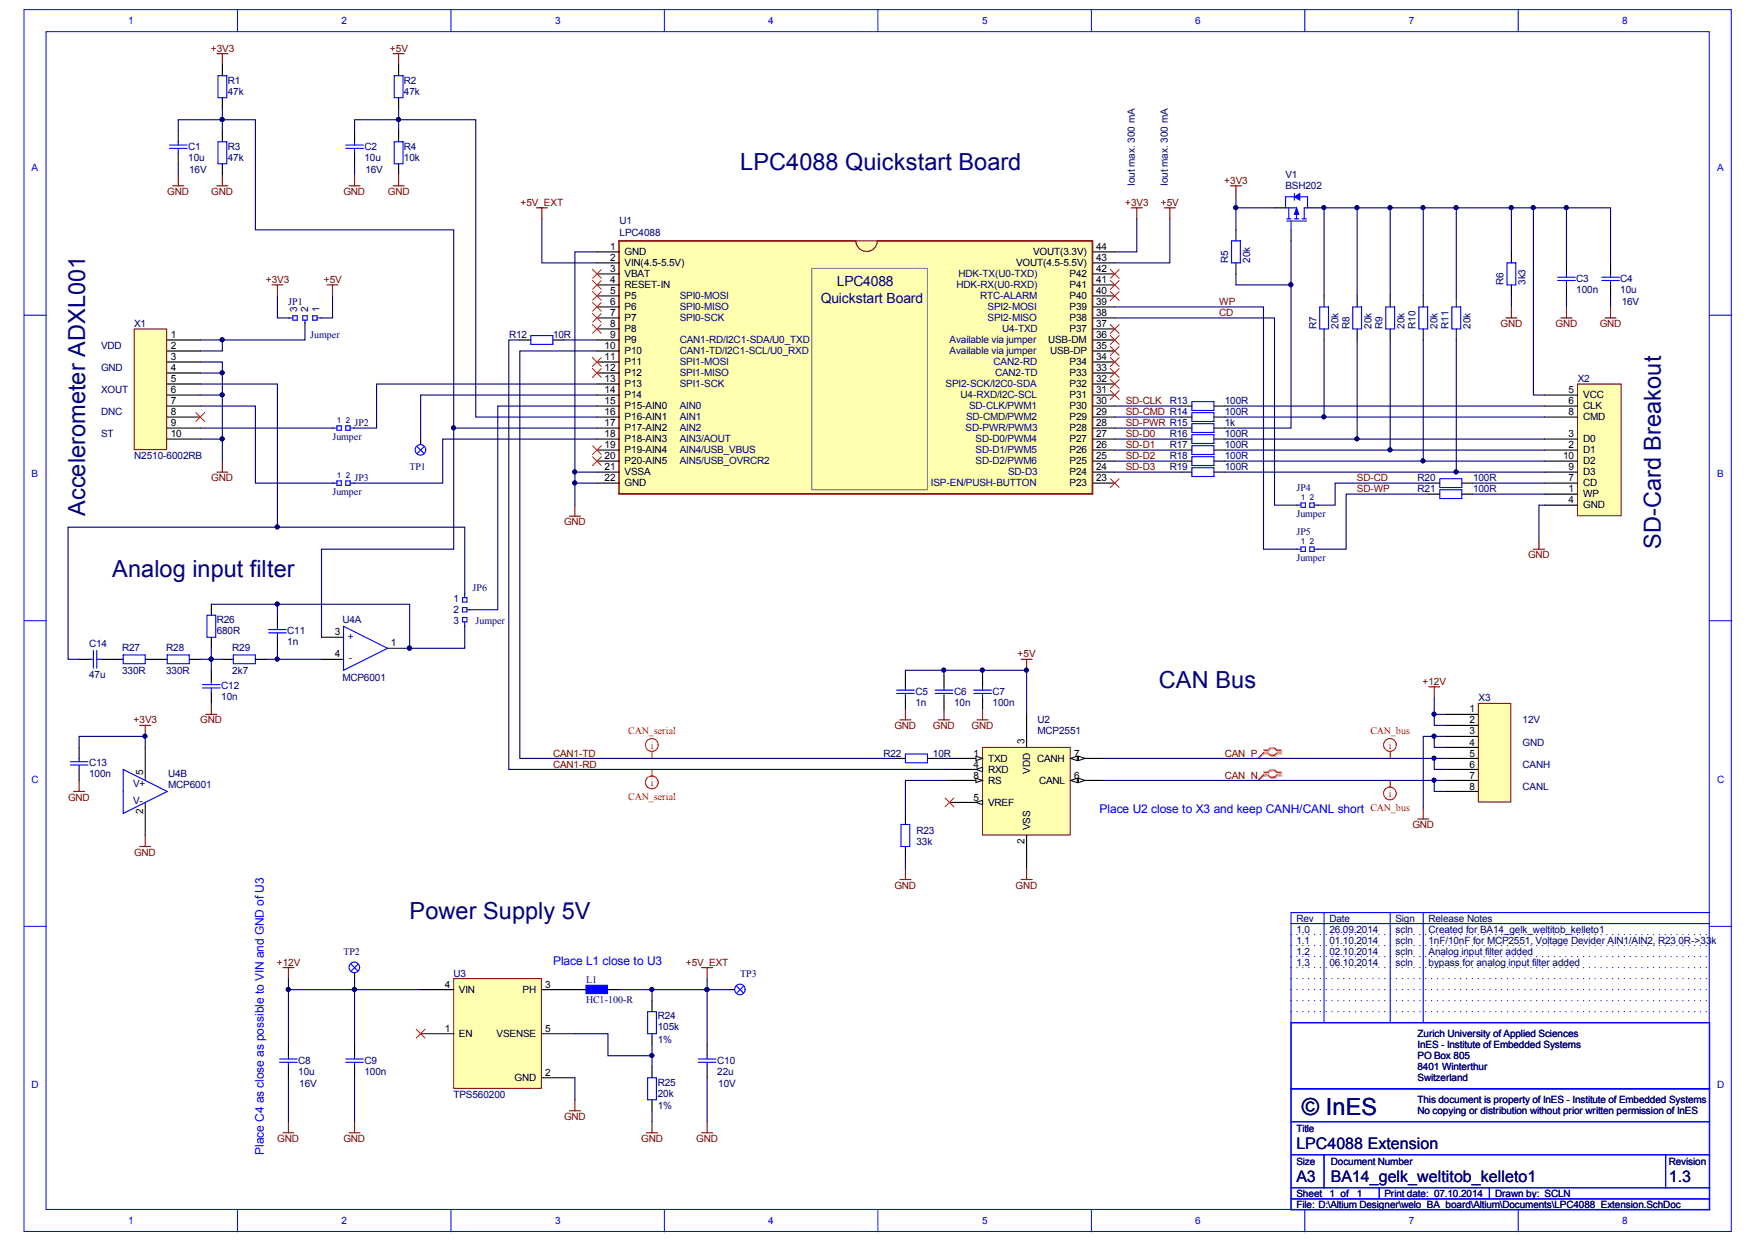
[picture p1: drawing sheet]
<svg xmlns="http://www.w3.org/2000/svg" width="297mm" height="210mm" viewBox="0 0 297 210" stroke-linecap="round" stroke-linejoin="round" font-family="sans-serif">
<g fill="#fff" stroke="#00f" stroke-width=".17">
<path d="M4.1 1.6h288.4v206.4h-288.4z"/>
<path d="M7.8 5.3h281v198.9h-281z"/>
</g>
<g fill="none" stroke="#00f" stroke-width=".17">
<path d="M40.1 1.6v3.7M76.2 1.6v3.7M112.3 1.6v3.7M148.3 1.6v3.7M184.4 1.6v3.7M220.5 1.6v3.7M256.5 1.6v3.7M4.1 53.2h3.7M288.9 53.2h3.7M4.1 104.8h3.7M288.9 104.8h3.7M4.1 156.4h3.7"/>
<path d="M288.9 156.4h3.7M40.1 204.3v3.7M76.2 204.3v3.7M112.3 204.3v3.7M148.3 204.3v3.7M184.4 204.3v3.7M220.5 204.3v3.7M256.5 204.3v3.7"/>
</g>
<g fill="none" stroke="#00f" stroke-width=".19">
<path d="M218.1 156h70.8M223.7 154.1v18.6M234.9 154.1v18.6M240.5 154.1v18.6M288.9 154.1h-70.8v50.2h70.8v-31.6h-70.8M218.1 195h70.8M218.1 189.4h70.8M218.1 183.9h70.8M223.7 195v5.6M281.4 195v5.6M218.1 202.5h70.8M218.1 200.6h70.8"/>
<path d="M233 200.6v1.9M251.6 200.6v1.9"/>
</g>
<path d="M218.1 159.7h70.8M218.1 157.8h70.8M218.1 170.8h70.8M218.1 169h70.8M218.1 167.1h70.8M218.1 165.3h70.8M218.1 163.4h70.8M218.1 161.5h70.8" fill="none" stroke="#00f" stroke-width=".19" stroke-dasharray="0 .9"/>
<path d="M104.6 40.7h79.9v42.7h-79.9z" fill="#ffffb0" stroke="#800000" stroke-width=".17"/>
<path d="M148.2 40.7a1.81 1.81 0 0 1-1.8 1.8 1.81 1.81 0 0 1-1.8-1.8h-40v42.7h80v-42.7h-36.3" fill="none" stroke="#800000" stroke-width=".19"/>
<path d="M137.2 45.3h19.5v37.4h-19.5z" fill="none" stroke="#808080" stroke-width=".19"/>
<g fill="none" stroke="#000" stroke-width=".19">
<path d="M100.9 42.5h3.7M100.9 44.4h3.7M100.9 46.3h3.7M100.9 48.1h3.7M100.9 50h3.7M100.9 51.8h3.7M100.9 53.7h3.7M100.9 55.6h3.7M100.9 57.4h3.7M100.9 59.3h3.7M184.6 42.5h3.8M184.6 44.4h3.8"/>
<path d="M184.6 46.3h3.8M184.6 48.1h3.8M184.6 50h3.8M184.6 51.8h3.8M184.6 53.7h3.8M184.6 55.6h3.8M184.6 57.4h3.8M184.6 59.3h3.8M100.9 61.1h3.7M100.9 63h3.7M100.9 64.8h3.7M100.9 66.7h3.7"/>
<path d="M100.9 68.6h3.7M100.9 70.4h3.7M100.9 72.3h3.7M100.9 74.1h3.7M100.9 76h3.7M100.9 79.7h3.7M100.9 77.9h3.7M184.6 61.1h3.8M184.6 63h3.8M184.6 64.8h3.8M184.6 66.7h3.8M184.6 68.6h3.8"/>
<path d="M184.6 70.4h3.8M184.6 72.3h3.8M184.6 74.1h3.8M184.6 76h3.8M184.6 79.7h3.8M184.6 77.9h3.8M100.9 81.6h3.7M184.6 81.6h3.8"/>
</g>
<path d="M166 126.2h14.8v14.8h-14.8z" fill="#ffffb0" stroke="#800000" stroke-width=".17"/>
<path d="M160.4 128.1h5.6" fill="none" stroke="#000" stroke-width=".19"/>
<path d="M164.9 127.7l1.1 .4-1.1 .3z" fill="#fff" stroke="#000" stroke-width=".17"/>
<path d="M160.4 129.9h5.6M173.5 120.6v5.6M173.5 141.1v5.6" fill="none" stroke="#000" stroke-width=".19"/>
<path d="M164.9 129.9l1.1-.3v.7z" fill="#fff" stroke="#000" stroke-width=".17"/>
<path d="M160.4 135.5h5.6" fill="none" stroke="#000" stroke-width=".19"/>
<path d="M164.9 135.5l1.1-.4v.8z" fill="#fff" stroke="#000" stroke-width=".17"/>
<path d="M180.9 131.8h5.6" fill="none" stroke="#000" stroke-width=".19"/>
<g fill="#fff" stroke="#000" stroke-width=".17">
<path d="M180.9 131.8l1.1-.4v.8z"/>
<path d="M182.2 131.4l1.1 .4-1.1 .4z"/>
</g>
<path d="M180.9 128.1h5.6" fill="none" stroke="#000" stroke-width=".19"/>
<g fill="#fff" stroke="#000" stroke-width=".17">
<path d="M180.9 128.1l1.1-.4v.7z"/>
<path d="M182.2 127.7l1.1 .4-1.1 .3z"/>
</g>
<path d="M160.4 131.8h5.6" fill="none" stroke="#000" stroke-width=".19"/>
<path d="M164.9 131.4l1.1 .4-1.1 .4z" fill="#fff" stroke="#000" stroke-width=".17"/>
<path d="M266.5 64.8h7.4v22.3h-7.4z" fill="#ffffb0" stroke="#800000" stroke-width=".17"/>
<g fill="none" stroke="#000" stroke-width=".19">
<path d="M208.8 38.8v1.9M208.8 44.4v1.9M223.7 50v1.8M223.7 55.6v1.8M229.3 50v1.8M229.3 55.6v1.8M234.9 50v1.8M234.9 55.6v1.8M240.5 50v1.8M240.5 55.6v1.8M246.1 50v1.8M246.1 55.6v1.8"/>
<path d="M255.4 42.5v1.9M255.4 48.1v1.9M264.7 44.4v1.9M264.7 48.1v1.9M272.1 44.4v1.9M272.1 48.1v1.9M199.5 76h1.9M199.5 74.1h1.9M199.5 68.6h1.9M199.5 70.4h1.9M199.5 79.7h1.9M199.5 77.9h1.9"/>
<path d="M199.5 72.3h1.9M205.1 76h1.9M205.1 74.1h1.9M205.1 68.6h1.9M205.1 70.4h1.9M205.1 79.7h1.9M205.1 77.9h1.9M205.1 72.3h1.9M261 76h5.5M261 74.1h5.5M261 66.7h5.5M261 68.6h5.5"/>
<path d="M261 70.4h5.5M261 79.7h5.5M261 77.9h5.5M261 83.4h5.5M261 85.3h5.5M261 81.6h5.5M166 114.1v1.9M166 117.8v1.9M153 137.4v1.8M244.2 120.6h5.6M244.2 122.5h5.6M244.2 124.4h5.6"/>
<path d="M244.2 126.2h5.6M244.2 128.1h5.6M244.2 129.9h5.6M244.2 131.8h5.6M244.2 133.6h5.6M153 142.9v1.9"/>
</g>
<g fill="none" stroke="#800000" stroke-width=".19">
<path d="M90.6 35.1h1.9M91.6 35.1v1.9M191.1 35.1h1.9M192.1 35.1v1.9M196.7 35.1h1.9M197.7 35.1v1.9M207.9 31.4h1.9M208.8 31.4v1.8M254.4 53.7h1.9M255.4 51.8v1.9M263.7 53.7h1.9M264.7 51.8v1.9"/>
<path d="M271.2 53.7h1.9M272.1 51.8v1.9M96.2 87.2h1.9M97.1 85.3v1.9M259.1 92.7h1.9M260 90.9v1.8M166 119.7v1.9M172.5 111.3h1.9M173.5 111.3v1.9M165.1 121.6h1.8M152.1 148.5h1.8M153 146.7v1.8"/>
<path d="M172.5 148.5h1.9M173.5 146.7v1.8"/>
</g>
<circle cx="173.4" cy="113.2" r=".33" fill="#000080" stroke="#000080" stroke-width=".17"/>
<g fill="none" stroke="#00f" stroke-width=".19">
<path d="M208.1 40.7h1.5v3.7h-1.5zM223 51.8h1.5v3.8h-1.5zM228.6 51.8h1.5v3.8h-1.5zM234.1 51.8h1.5v3.8h-1.5zM239.7 51.8h1.5v3.8h-1.5zM245.3 51.8h1.5v3.8h-1.5zM254.6 44.4h1.5v3.7h-1.5zM263.2 46.8h3M263.2 47.4h3M264.7 46.3v.5M264.7 47.4v.7M270.6 46.8h3"/>
<path d="M270.6 47.4h3M272.1 46.3v.5M272.1 47.4v.7M201.4 67.8h3.7v1.5h-3.7zM201.4 69.7h3.7v1.5h-3.7zM201.4 71.5h3.7v1.5h-3.7zM201.4 73.4h3.7v1.5h-3.7zM201.4 75.3h3.7v1.4h-3.7zM201.4 77.1h3.7v1.5h-3.7zM201.4 79h3.7v1.5h-3.7zM164.5 116.5h3M164.5 117.1h3"/>
<path d="M166 116v.5M166 117.1v.7M152.2 139.2h1.5v3.7h-1.5z"/>
</g>
<path d="M159.7 134.8l1.5 1.5M161.2 134.8l-1.5 1.5M213.5 127.1l-.9 1M213.5 130.9l-.9 .9" fill="none" stroke="#f00" stroke-width=".17"/>
<path d="M213.7 126.9h.7l.4-.4h.7l.4 .4h.8M213.7 127.3h.7l.4 .4h.7l.4-.4h.8M213.7 130.6h.7l.4-.4h.7l.4 .4h.8M213.7 131h.7l.4 .4h.7l.4-.4h.8" fill="none" stroke="#d0a3a3" stroke-width=".19"/>
<path d="M213.7 127.3l-1.1 .8M213.7 131l-1.1 .8" fill="none" stroke="#d0a3a3" stroke-width=".17"/>
<path d="M213.5 126.7h.7l.4-.4h.7l.4 .4h.8M213.5 127.1h.7l.4 .4h.7l.4-.4h.8M213.5 130.4h.7l.4-.4h.7l.4 .4h.8M213.5 130.9h.7l.4 .3h.7l.4-.3h.8" fill="none" stroke="#f00" stroke-width=".19"/>
<path d="M249.8 118.8h5.5v16.6h-5.5z" fill="#ffffb0" stroke="#800000" stroke-width=".17"/>
<path d="M241.4 116h1.9M242.3 116v1.8M239.5 138.3h1.9M240.5 136.4v1.9" fill="none" stroke="#800000" stroke-width=".19"/>
<g fill="none" stroke="#f00" stroke-width=".17">
<path d="M100.1 45.5l1.5 1.5M100.1 47.4l1.5 1.5M100.1 49.2l1.5 1.5M100.1 51.1l1.5 1.5M100.1 52.9l1.5 1.5M100.1 54.8l1.5 1.5M101.6 45.5l-1.5 1.5M101.6 47.4l-1.5 1.5M101.6 49.2l-1.5 1.5M101.6 51.1l-1.5 1.5M101.6 52.9l-1.5 1.5M101.6 54.8l-1.5 1.5"/>
<path d="M187.6 45.5l1.5 1.5M187.6 47.4l1.5 1.5M187.6 49.2l1.5 1.5M187.6 54.8l1.5 1.5M187.6 56.7l1.5 1.5M187.6 58.5l1.5 1.5M189.1 45.5l-1.5 1.5M189.1 47.4l-1.5 1.5M189.1 49.2l-1.5 1.5M189.1 54.8l-1.5 1.5M189.1 56.7l-1.5 1.5M189.1 58.5l-1.5 1.5"/>
<path d="M100.1 75.3l1.5 1.4M100.1 77.1l1.5 1.5M101.6 75.3l-1.5 1.4M101.6 77.1l-1.5 1.5M187.6 60.4l1.5 1.5M187.6 62.2l1.5 1.5M187.6 64.1l1.5 1.5M187.6 66l1.5 1.5M189.1 60.4l-1.5 1.5M189.1 62.2l-1.5 1.5M189.1 64.1l-1.5 1.5M189.1 66l-1.5 1.5"/>
<path d="M187.6 80.8l1.5 1.5M189.1 80.8l-1.5 1.5"/>
</g>
<path d="M219.1 85.3h.2M219.1 92.7h.2M222.6 85.3h.2M222.6 92.7h.2" fill="none" stroke="#000" stroke-width=".19"/>
<path d="M219.3 85.3h.5M219.3 92.7h.5M219.8 84.9h.8v.8h-.8zM219.8 92.4h.8v.7h-.8zM221.3 84.9h.7v.8h-.7zM221.3 92.4h.7v.7h-.7zM222 85.3h.6M222 92.7h.6" fill="none" stroke="#00f" stroke-width=".19"/>
<path d="M76.7 165.3h14.8v18.5h-14.8z" fill="#ffffb0" stroke="#800000" stroke-width=".17"/>
<g fill="none" stroke="#000" stroke-width=".19">
<path d="M28.3 57.4h5.5M28.3 59.3h5.5M28.3 61.1h5.5M28.3 63h5.5M28.3 64.8h5.5M28.3 66.7h5.5M28.3 68.6h5.5M28.3 70.4h5.5M48.7 176.4v1.9M59.9 176.4v1.9M71.1 174.6h5.6M71.1 167.1h5.6"/>
<path d="M91.6 174.6h5.5M91.6 167.1h7.4M102.7 167.1h1.9M110.2 169v1.8M110.2 174.6v1.8M119.5 176.4v1.9M48.7 180.1v1.9M59.9 180.1v1.9M91.6 182h5.5M110.2 180.1v1.9M110.2 185.7v1.9M119.5 180.1v1.9"/>
</g>
<path d="M99 166.4h3.6v1.4h-3.6z" fill="#00f" stroke="#00f" stroke-width=".17"/>
<g fill="none" stroke="#800000" stroke-width=".19">
<path d="M47.8 163.4h1.9M48.7 163.4v1.9M118.5 163.4h1.9M119.5 163.4v1.9M47.8 191.3h1.9M48.7 189.4v1.9M59 191.3h1.8M59.9 189.4v1.9M96.2 187.6h1.9M97.1 185.7v1.9M109.2 191.3h1.9M110.2 189.4v1.9"/>
<path d="M118.5 191.3h1.9M119.5 189.4v1.9"/>
</g>
<g fill="none" stroke="#00f" stroke-width=".19">
<path d="M47.2 178.8h3M47.2 179.4h3M48.7 178.3v.5M48.7 179.4v.7M58.4 178.8h3M58.4 179.4h3M59.9 178.3v.5M59.9 179.4v.7M109.4 170.8h1.5v3.8h-1.5zM118 178.8h3M118 179.4h3M119.5 178.3v.5"/>
<path d="M119.5 179.4v.7M109.4 182h1.5v3.7h-1.5z"/>
</g>
<path d="M70.3 173.8l1.5 1.5M71.8 173.8l-1.5 1.5" fill="none" stroke="#f00" stroke-width=".17"/>
<path d="M22.7 55.6h5.5v20.3h-5.5z" fill="#ffffb0" stroke="#800000" stroke-width=".17"/>
<g fill="none" stroke="#000" stroke-width=".19">
<path d="M37.6 10.9v1.9M37.6 16.5v1.9M67.4 10.9v1.9M67.4 16.5v1.9M30.1 22.1v1.8M30.1 25.8v1.9M37.6 22.1v1.8M37.6 27.7v1.8M59.9 22.1v1.8M59.9 25.8v1.9M67.4 22.1v1.8M67.4 27.7v1.8"/>
<path d="M215.3 35.1h1.9M218.1 38.8v1.9M220.9 35.1h1.9M48.7 53.7h.2M51.5 54.4v.2M54.1 53.7h.2M87.8 57.4h1.9M93.4 57.4h1.9M28.3 72.3h5.5M28.3 74.1h5.5M56.2 72.3h.2M59.7 72.3h.2"/>
<path d="M71.1 74.1v1M56.2 81.6h.2M59.7 81.6h.2M241.4 81.6h1.9M241.4 83.4h1.9M247 81.6h1.9M247 83.4h1.9M13.4 111.3h1.8M17.1 111.3h3.7M24.5 111.3h3.8M32 111.3h1.8M35.7 102v1.9"/>
<path d="M35.7 107.6v1.9M35.7 113.2v1.9M35.7 116.9v1.9M37.6 111.3h1.8M43.2 111.3h1.8M46.9 103.9v1.9M46.9 107.6v1.9M54.3 111.3h3.7M54.3 107.6h3.7M65.5 109.5h3.7M78.5 100.2v.2M78.5 105.6v.2"/>
<path d="M79.3 103h.2M153 114.1v1.9M153 117.8v1.9M159.5 114.1v1.9M159.5 117.8v1.9M13.4 126.2v1.9M13.4 129.9v1.9M24.5 126.2v5.6M24.5 135.5v5.6M151.1 128.1h1.9M156.7 128.1h1.9M59.9 164.3v1"/>
<path d="M123.2 167.1h.9"/>
</g>
<g fill="none" stroke="#800000" stroke-width=".19">
<path d="M36.6 9.1h1.9M37.6 9.1v1.8M66.4 9.1h1.9M67.4 9.1v1.8M29.2 31.4h1.9M30.1 29.5v1.9M36.6 31.4h1.9M37.6 29.5v1.9M59 31.4h1.8M59.9 29.5v1.9M66.4 31.4h1.9M67.4 29.5v1.9"/>
<path d="M45.9 48.1h1.9M46.9 48.1v1.9M55.3 48.1h1.8M56.2 48.1v1.9M36.6 79.7h1.9M37.6 77.9v1.8M35.7 118.8v1.8M153 119.7v1.9M159.5 119.7v1.9M12.4 133.6h1.9M13.4 131.8v1.8M23.6 122.5h1.9"/>
<path d="M24.5 122.5v1.9M34.8 120.6h1.8M152.1 121.6h1.8M158.6 121.6h1.8M23.6 142.9h1.9M24.5 141.1v1.8"/>
</g>
<g fill="none" stroke="#00f" stroke-width=".19">
<path d="M36.8 12.8h1.5v3.7h-1.5zM66.6 12.8h1.5v3.7h-1.5zM28.6 24.5h3M28.6 25.1h3M30.1 23.9v.6M30.1 25.1v.7M36.8 23.9h1.5v3.8h-1.5zM58.4 24.5h3M58.4 25.1h3M59.9 23.9v.6M59.9 25.1v.7M66.6 23.9h1.5v3.8h-1.5z"/>
<path d="M217.4 37.3h3.3M217.4 37h.7M217.8 35.1v1.9M218.1 37.3v1.5M218.7 33.2h-1.5v1.9h1.9v1.9M218.7 37h.7M218.7 32.7v1.1M219.6 33.2h1.3v1.9h-.5v1.9M220 37h.7M48.9 53.7h.6M49.5 53.3h.7v.8h-.7zM51.2 53.3h.7v.8h-.7z"/>
<path d="M51.5 54.1v.3M52.8 53.3h.8v.8h-.8zM53.6 53.7h.5M89.7 56.7h3.7v1.5h-3.7zM56.4 72.3h.5M56.9 71.9h.8v.8h-.8zM58.4 71.9h.8v.8h-.8zM59.2 72.3h.5M70.5 75.4l1.1 1.2M71.6 75.4l-1.1 1.2M56.4 81.6h.5M56.9 81.2h.8v.8h-.8z"/>
<path d="M58.4 81.2h.8v.8h-.8zM59.2 81.6h.5M243.3 80.8h3.7v1.5h-3.7zM243.3 82.7h3.7v1.5h-3.7zM15.2 111.3h.6M15.8 109.8v3M16.3 111.3h.8M16.3 109.8v3M20.8 110.6h3.7v1.5h-3.7zM28.3 110.6h3.7v1.5h-3.7zM34.2 115.6h3M34.2 116.2h3"/>
<path d="M35 103.9h1.5v3.7h-1.5zM35.7 115.1v.5M35.7 116.2v.7M39.4 110.6h3.8v1.5h-3.8zM45.4 106.3h3M45.4 106.9h3M46.9 105.8v.5M46.9 106.9v.7M58 105.8l7.5 3.7-7.5 3.7zM78.1 104.3h.8v.7h-.8zM78.1 100.9h.8v.8h-.8zM78.1 102.6h.8v.7h-.8z"/>
<path d="M78.5 100.4v.5M78.5 105v.6M78.9 103h.4M151.5 116.5h3M151.5 117.1h3M153 116v.5M153 117.1v.7M158 116.5h3M158 117.1h3M159.5 116v.5M159.5 117.1v.7M11.9 128.6h3"/>
<path d="M11.9 129.2h3M13.4 128.1v.5M13.4 129.2v.7M20.8 129.9l7.5 3.7-7.5 3.8zM153 127.3h3.7v1.5h-3.7zM59.3 162.8l1.2 1.2M60.5 162.8l-1.2 1.2M124.5 166.6l1.1 1.1M125.6 166.6l-1.1 1.1"/>
<circle cx="71" cy="76" r=".89"/>
<circle cx="59.9" cy="163.4" r=".89"/>
<circle cx="125" cy="167.1" r=".89"/>
</g>
<path d="M33.1 69.7l1.5 1.5M34.6 69.7l-1.5 1.5M100.1 60.4l1.5 1.5M100.1 62.2l1.5 1.5M101.6 60.4l-1.5 1.5M101.6 62.2l-1.5 1.5" fill="none" stroke="#f00" stroke-width=".17"/>
<g fill="#00f" stroke="#00f" stroke-width=".17">
<path d="M219.1 35.1l.3 1.1h-.7z"/>
<path d="M218.7 33.2l.9-.5v1.1z"/>
</g>
<g fill="#000080" stroke="#000080" stroke-width=".17">
<circle cx="24.5" cy="124.3" r=".33"/>
<circle cx="69.2" cy="109.4" r=".33"/>
<circle cx="97.1" cy="79.7" r=".33"/>
<circle cx="97.1" cy="81.5" r=".33"/>
<circle cx="166" cy="113.2" r=".33"/>
<circle cx="173.4" cy="113.2" r=".33"/>
<circle cx="223.7" cy="70.4" r=".33"/>
<circle cx="229.3" cy="74.1" r=".33"/>
<circle cx="234.9" cy="76" r=".33"/>
<circle cx="240.4" cy="77.8" r=".33"/>
<circle cx="264.6" cy="35.1" r=".33"/>
<circle cx="259.1" cy="35.1" r=".33"/>
<circle cx="229.3" cy="35.1" r=".33"/>
<circle cx="234.9" cy="35.1" r=".33"/>
<circle cx="240.4" cy="35.1" r=".33"/>
<circle cx="246" cy="35.1" r=".33"/>
<circle cx="246" cy="79.7" r=".33"/>
<circle cx="255.3" cy="35.1" r=".33"/>
<circle cx="218.1" cy="48.1" r=".33"/>
<circle cx="208.8" cy="35.1" r=".33"/>
<circle cx="110.1" cy="167.1" r=".33"/>
<circle cx="110.1" cy="178.2" r=".33"/>
<circle cx="119.4" cy="167.1" r=".33"/>
<circle cx="48.7" cy="167.1" r=".33"/>
<circle cx="59.9" cy="167.1" r=".33"/>
<circle cx="37.5" cy="57.4" r=".33"/>
<circle cx="37.5" cy="63" r=".33"/>
<circle cx="37.5" cy="66.7" r=".33"/>
<circle cx="37.5" cy="74.1" r=".33"/>
<circle cx="223.7" cy="35.1" r=".33"/>
<circle cx="159.5" cy="113.2" r=".33"/>
<circle cx="242.3" cy="128" r=".33"/>
<circle cx="242.3" cy="131.8" r=".33"/>
<circle cx="242.3" cy="120.6" r=".33"/>
<circle cx="242.3" cy="124.3" r=".33"/>
<circle cx="37.5" cy="20.2" r=".33"/>
<circle cx="67.3" cy="20.2" r=".33"/>
<circle cx="76.6" cy="72.2" r=".33"/>
<circle cx="35.7" cy="111.3" r=".33"/>
<circle cx="46.8" cy="111.3" r=".33"/>
<circle cx="46.8" cy="102" r=".33"/>
<circle cx="46.8" cy="89" r=".33"/>
</g>
<g fill="none" stroke="#f00" stroke-width=".19">
<path d="M110.2 127v1.1M110.2 129.9v1.1M234.9 127v1.1M234.9 131.8v1.1"/>
<circle cx="110.1" cy="132.1" r="1.08"/>
<circle cx="110.1" cy="125.8" r="1.08"/>
<circle cx="234.8" cy="134" r="1.07"/>
<circle cx="234.8" cy="125.8" r="1.07"/>
</g>
<g fill="none" stroke="#000080" stroke-width=".19">
<path d="M37.6 18.4v3.7M67.4 18.4v3.7M30.1 22.1v-1.9h13.1v18.6h33.5v33.5h24.2M30.1 27.7v1.8M59.9 22.1v-1.9h20.5v50.2h20.5M59.9 27.7v1.8M91.6 37v7.4h9.3M192.1 37v5.5h-3.7M197.7 37v7.4h-9.3M208.8 33.2v1.9M215.3 35.1h-6.5v3.7M222.8 35.1h.9"/>
<path d="M229.3 35.1v14.9M234.9 35.1v14.9M240.5 35.1v14.9M246.1 35.1v14.9M255.4 35.1v7.4M259.1 35.1h-35.4v14.9M264.7 35.1h-5.6v31.6h1.9M37.6 57.4v1.9h-3.8M46.9 50v3.7h1.8M51.5 54.6v2.8h-17.7M56.2 50v3.7h-1.9M87.8 57.4h-1.8v72.5h74.4"/>
<path d="M95.3 57.4h5.6M100.9 42.5h-3.8v39.1h3.8M100.9 59.3h-13.1v68.8h63.3M188.4 51.8h25.1v40.9h5.6M188.4 53.7h26.9v31.6h3.8M208.8 46.3v1.8h9.3M218.1 40.7v31.6h-11.1M223.7 57.4v13M229.3 57.4v16.7M234.9 57.4v18.6M240.5 57.4v20.5M246.1 57.4v22.3h14.9"/>
<path d="M255.4 50v1.8M264.7 44.4v-9.3h7.4v9.3M264.7 50v1.8M272.1 50v1.8M33.8 61.1h3.8v16.8M33.8 68.6h9.4v13h13M33.8 64.8h13.1v24.2h-35.4v22.3h1.9M33.8 72.3h22.4M33.8 74.1h3.8M33.8 63h3.8M33.8 66.7h3.8M76.7 72.3v20.4h-22.4v14.9"/>
<path d="M97.1 79.7h3.8M100.9 66.7h-29.8v7.4M100.9 74.1h-26.1v7.5h-14.9M100.9 64.8h-37.3v7.5h-3.7M100.9 68.6h-16.8v34.4h-4.6M188.4 68.6h11.1M188.4 70.4h11.1M188.4 72.3h11.1M188.4 74.1h11.1M188.4 76h11.1M188.4 77.9h11.1M188.4 79.7h11.1"/>
<path d="M207 70.4h54M207 74.1h54M207 76h54M207 77.9h54M207 68.6h54M207 79.7h39.1M46.9 89h31.6v11.2M97.1 81.6v3.7M241.4 81.6h-15.8v3.7h-2.8M241.4 83.4h-14v9.3h-4.6M248.9 81.6h12.1M248.9 83.4h12.1"/>
<path d="M261 85.3h-1v5.6M33.8 111.3h1.9v1.9M35.7 102h11.2v1.9M35.7 109.5v1.8h1.9M46.9 109.5v1.8h-1.9M46.9 102h22.3v7.5h9.3v-3.7M46.9 111.3h7.4M159.5 113.2v.9M166 114.1v-.9h7.5v7.4M166 113.2h-13v.9M242.3 117.8v2.8h1.9M13.4 126.2v-1.8h11.1v1.8"/>
<path d="M158.6 128.1h1.8M160.4 131.8h-7.4v5.6M186.5 128.1h57.7M186.5 131.8h57.7M242.3 128.1v1.8h1.9M242.3 131.8v1.8h1.9M242.3 120.6v1.9h1.9M242.3 124.4v1.8h1.9M244.2 124.4h-3.7v12M153 144.8v1.9M48.7 165.3v1.8h22.4M48.7 167.1v9.3"/>
<path d="M59.9 165.3v11.1M97.1 174.6h5.6v3.7h7.5M104.6 167.1h5.6v1.9M110.2 176.4v3.7M119.5 165.3v1.8h-9.3M123.2 167.1h-3.7v9.3M48.7 182v7.4M59.9 182v7.4M97.1 182v3.7M110.2 187.6v1.8M119.5 182v7.4"/>
</g>
<g font-size="4" fill="#000080">
<text x="125.1" y="28.6">LPC4088 Quickstart Board</text>
<text x="14.4" y="87.2" transform="rotate(-90 14.4 87.2)">Accelerometer ADXL001</text>
<text x="280.6" y="92.8" transform="rotate(-90 280.6 92.8)">SD-Card Breakout</text>
<text x="18.9" y="97.5">Analog input filter</text>
<text x="195.8" y="116.1">CAN Bus</text>
<text x="69.2" y="155.1">Power Supply 5V</text>
<text x="220" y="188.3">© InES</text>
</g>
<g font-size="2.7" fill="#000080">
<text x="219" y="194.1">LPC4088 Extension</text>
<text x="219" y="199.7">A3</text>
<text x="224.9" y="199.7">BA14_gelk_weltitob_kelleto1</text>
<text x="282" y="199.7">1.3</text>
</g>
<g font-size="2.4" fill="#000080">
<text x="138.7" y="51.1">Quickstart Board</text>
<text x="141.4" y="48.3">LPC4088</text>
</g>
<g font-size="2" fill="#00f">
<text x="185.8" y="137.3">Place U2 close to X3 and keep CANH/CANL short</text>
<text x="93.5" y="163">Place L1 close to U3</text>
<text x="44.6" y="195" transform="rotate(-90 44.6 195)">Place C4 as close as possible to VIN and GND of U3</text>
</g>
<g font-size="1.7" fill="#00f">
<text x="21.7" y="4.1">1</text>
<text x="57.7" y="4.1">2</text>
<text x="93.8" y="4.1">3</text>
<text x="129.8" y="4.1">4</text>
<text x="165.9" y="4.1">5</text>
<text x="202" y="4.1">6</text>
<text x="238.1" y="4.1">7</text>
<text x="274.1" y="4.1">8</text>
<text x="5.3" y="28.9">A</text>
<text x="290.2" y="28.9">A</text>
<text x="5.3" y="80.5">B</text>
<text x="290.2" y="80.5">B</text>
<text x="5.3" y="132.2">C</text>
<text x="290.2" y="132.2">C</text>
<text x="5.3" y="183.7">D</text>
<text x="290.2" y="183.7">D</text>
<text x="21.7" y="206.8">1</text>
<text x="57.7" y="206.8">2</text>
<text x="93.8" y="206.8">3</text>
<text x="129.8" y="206.8">4</text>
<text x="165.9" y="206.8">5</text>
<text x="202" y="206.8">6</text>
<text x="238.1" y="206.8">7</text>
<text x="274.1" y="206.8">8</text>
</g>
<g font-size="1.7" fill="#800000">
<text x="35.6" y="8.7">+3V3</text>
<text x="65.9" y="8.7">+5V</text>
<text x="28.2" y="32.9">GND</text>
<text x="35.7" y="32.9">GND</text>
<text x="58" y="32.9">GND</text>
<text x="65.5" y="32.9">GND</text>
<text x="88" y="34.7">+5V_EXT</text>
<text x="190.1" y="34.7">+3V3</text>
<text x="196.1" y="34.7">+5V</text>
<text x="206.9" y="31">+3V3</text>
<text x="44.9" y="47.7">+3V3</text>
<text x="54.7" y="47.7">+5V</text>
<text x="206" y="53.3">CD</text>
<text x="206" y="51.5">WP</text>
<text x="253.5" y="55.2">GND</text>
<text x="262.8" y="55.2">GND</text>
<text x="270.3" y="55.2">GND</text>
<text x="190.2" y="68.2">SD-CLK</text>
<text x="190.2" y="70.1">SD-CMD R14</text>
<text x="190.2" y="71.9">SD-PWR R15</text>
<text x="190.2" y="73.8">SD-D0</text>
<text x="190.2" y="75.6">SD-D1</text>
<text x="190.2" y="77.5">SD-D2</text>
<text x="35.7" y="81.2">GND</text>
<text x="190.2" y="79.3">SD-D3</text>
<text x="229.3" y="81.2">SD-CD</text>
<text x="229.3" y="83.1">SD-WP</text>
<text x="95.3" y="88.6">GND</text>
<text x="258.2" y="94.2">GND</text>
<text x="171.9" y="110.9">+5V</text>
<text x="240.4" y="115.6">+12V</text>
<text x="22.6" y="122.1">+3V3</text>
<text x="33.8" y="122.1">GND</text>
<text x="151.1" y="123">GND</text>
<text x="157.6" y="123">GND</text>
<text x="164.2" y="123">GND</text>
<text x="93.5" y="129.6">CAN1-RD</text>
<text x="93.5" y="127.8">CAN1-TD</text>
<text x="206.9" y="127.8">CAN_P</text>
<text x="206.9" y="131.5">CAN_N</text>
<text x="11.5" y="135.2">GND</text>
<text x="238.7" y="139.8">GND</text>
<text x="22.7" y="144.5">GND</text>
<text x="151.1" y="150.1">GND</text>
<text x="171.6" y="150.1">GND</text>
<text x="46.8" y="163.1">+12V</text>
<text x="115.9" y="163.1">+5V_EXT</text>
<text x="95.3" y="189.1">GND</text>
<text x="46.9" y="192.8">GND</text>
<text x="58" y="192.8">GND</text>
<text x="108.3" y="192.8">GND</text>
<text x="117.6" y="192.8">GND</text>
</g>
<g font-size="1.7" fill="#000080">
<text x="38.5" y="14.1">R1</text>
<text x="38.5" y="16">47k</text>
<text x="68.2" y="14.1">R2</text>
<text x="68.2" y="16">47k</text>
<text x="31.8" y="25.3">C1</text>
<text x="31.8" y="27.1">10u</text>
<text x="32" y="29.2">16V</text>
<text x="38.5" y="25.3">R3</text>
<text x="38.5" y="27.1">47k</text>
<text x="61.6" y="25.3">C2</text>
<text x="61.6" y="27.1">10u</text>
<text x="61.7" y="29.2">16V</text>
<text x="68.2" y="25.3">R4</text>
<text x="68.2" y="27.1">10k</text>
<text x="191.7" y="31.4" transform="rotate(-90 191.7 31.4)">Iout max. 300 mA</text>
<text x="197.3" y="31.4" transform="rotate(-90 197.3 31.4)">Iout max. 300 mA</text>
<text x="217.2" y="30.1">V1</text>
<text x="217.2" y="31.9">BSH202</text>
<text x="104.7" y="37.8">U1</text>
<text x="104.7" y="39.8">LPC4088</text>
<text x="162" y="46.8">HDK-TX(U0-TXD)</text>
<text x="207.5" y="44.4" transform="rotate(-90 207.5 44.4)">R5</text>
<text x="211.3" y="44.4" transform="rotate(-90 211.3 44.4)">20k</text>
<text x="266.3" y="47.6">C3</text>
<text x="273.8" y="47.6">C4</text>
<text x="48.7" y="51.5">JP1</text>
<text x="50.2" y="52.7" transform="rotate(-90 50.2 52.7)">3</text>
<text x="52.1" y="52.7" transform="rotate(-90 52.1 52.7)">2</text>
<text x="54" y="52.7" transform="rotate(-90 54 52.7)">1</text>
<text x="114.8" y="50.5">SPI0-MOSI</text>
<text x="114.8" y="52.4">SPI0-MISO</text>
<text x="161.6" y="48.7">HDK-RX(U0-RXD)</text>
<text x="165.6" y="50.5">RTC-ALARM</text>
<text x="166.9" y="52.4">SPI2-MOSI</text>
<text x="254.1" y="48.1" transform="rotate(-90 254.1 48.1)">R6</text>
<text x="257.8" y="48.1" transform="rotate(-90 257.8 48.1)">3k3</text>
<text x="266.3" y="49.4">100n</text>
<text x="273.8" y="49.4">10u</text>
<text x="274" y="51.5">16V</text>
<text x="17.1" y="58.9">VDD</text>
<text x="22.7" y="55.2">X1</text>
<text x="52.4" y="57">Jumper</text>
<text x="86" y="57">R12</text>
<text x="93.5" y="57">10R</text>
<text x="114.8" y="54.3">SPI0-SCK</text>
<text x="114.8" y="58">CAN1-RD/I2C1-SDA/U0_TXD</text>
<text x="114.8" y="59.8">CAN1-TD/I2C1-SCL/U0_RXD</text>
<text x="160.4" y="58">Available via jumper</text>
<text x="160.4" y="59.8">Available via jumper</text>
<text x="166.9" y="54.3">SPI2-MISO</text>
<text x="169.3" y="56.1">U4-TXD</text>
<text x="222.4" y="55.5" transform="rotate(-90 222.4 55.5)">R7</text>
<text x="226.1" y="55.5" transform="rotate(-90 226.1 55.5)">20k</text>
<text x="228" y="55.5" transform="rotate(-90 228 55.5)">R8</text>
<text x="231.7" y="55.5" transform="rotate(-90 231.7 55.5)">20k</text>
<text x="233.6" y="55.5" transform="rotate(-90 233.6 55.5)">R9</text>
<text x="237.3" y="55.5" transform="rotate(-90 237.3 55.5)">20k</text>
<text x="239.2" y="55.5" transform="rotate(-90 239.2 55.5)">R10</text>
<text x="242.9" y="55.5" transform="rotate(-90 242.9 55.5)">20k</text>
<text x="244.8" y="55.5" transform="rotate(-90 244.8 55.5)">R11</text>
<text x="248.5" y="55.5" transform="rotate(-90 248.5 55.5)">20k</text>
<text x="17.1" y="62.6">GND</text>
<text x="114.8" y="61.7">SPI1-MOSI</text>
<text x="114.8" y="63.5">SPI1-MISO</text>
<text x="114.8" y="65.4">SPI1-SCK</text>
<text x="159.8" y="65.4">SPI2-SCK/I2C0-SDA</text>
<text x="167.9" y="61.7">CAN2-RD</text>
<text x="168.1" y="63.5">CAN2-TD</text>
<text x="266.6" y="64.5">X2</text>
<text x="17.1" y="66.3">XOUT</text>
<text x="17.1" y="70.1">DNC</text>
<text x="59.9" y="71.9">JP2</text>
<text x="114.8" y="69.1">AIN0</text>
<text x="114.8" y="71">AIN1</text>
<text x="162.3" y="67.3">U4-RXD/I2C-SCL</text>
<text x="163.2" y="71">SD-CMD/PWM2</text>
<text x="163.7" y="69.1">SD-CLK/PWM1</text>
<text x="197.6" y="68.2">R13</text>
<text x="206.9" y="68.2">100R</text>
<text x="206.9" y="70.1">100R</text>
<text x="206.9" y="71.9">1k</text>
<text x="17.1" y="73.8">ST</text>
<text x="22.7" y="77.5">N2510-6002RB</text>
<text x="56.2" y="74.4">Jumper</text>
<text x="114.8" y="72.8">AIN2</text>
<text x="114.8" y="74.7">AIN3/AOUT</text>
<text x="114.8" y="76.6">AIN4/USB_VBUS</text>
<text x="163.1" y="72.8">SD-PWR/PWM3</text>
<text x="164.8" y="74.7">SD-D0/PWM4</text>
<text x="164.8" y="76.6">SD-D1/PWM5</text>
<text x="197.6" y="73.8">R16</text>
<text x="197.6" y="75.6">R17</text>
<text x="197.6" y="77.5">R18</text>
<text x="206.9" y="73.8">100R</text>
<text x="206.9" y="75.6">100R</text>
<text x="206.9" y="77.5">100R</text>
<text x="56.2" y="83.7">Jumper</text>
<text x="59.9" y="81.2">JP3</text>
<text x="69.2" y="79.3">TP1</text>
<text x="114.8" y="78.4">AIN5/USB_OVRCR2</text>
<text x="157.3" y="82.1">ISP-EN/PUSH-BUTTON</text>
<text x="164.8" y="78.4">SD-D2/PWM6</text>
<text x="170.3" y="80.3">SD-D3</text>
<text x="197.6" y="79.3">R19</text>
<text x="206.9" y="79.3">100R</text>
<text x="219" y="82.9">JP4</text>
<text x="239.5" y="81.2">R20</text>
<text x="239.5" y="83.1">R21</text>
<text x="248.9" y="81.2">100R</text>
<text x="248.9" y="83.1">100R</text>
<text x="219" y="87.4">Jumper</text>
<text x="219" y="90.3">JP5</text>
<text x="219" y="94.8">Jumper</text>
<text x="76.6" y="101.7">1</text>
<text x="79.8" y="99.8">JP6</text>
<text x="36.6" y="105.2">R26</text>
<text x="36.6" y="107.1">680R</text>
<text x="48.5" y="107.1">C11</text>
<text x="57.8" y="105.2">U4A</text>
<text x="76.6" y="103.5">2</text>
<text x="76.6" y="105.4">3</text>
<text x="80.3" y="105.4">Jumper</text>
<text x="15.1" y="109.3">C14</text>
<text x="20.6" y="110">R27</text>
<text x="20.6" y="113.7">330R</text>
<text x="28.1" y="110">R28</text>
<text x="28.1" y="113.7">330R</text>
<text x="39.2" y="110">R29</text>
<text x="39.2" y="113.7">2k7</text>
<text x="48.5" y="108.9">1n</text>
<text x="58.8" y="108.2">+</text>
<text x="58.9" y="111.7">-</text>
<text x="15.1" y="114.5">47u</text>
<text x="37.4" y="116.4">C12</text>
<text x="37.4" y="118.2">10n</text>
<text x="57.8" y="114.9">MCP6001</text>
<text x="154.7" y="117.3">C5</text>
<text x="154.7" y="119.1">1n</text>
<text x="161.2" y="117.3">C6</text>
<text x="161.2" y="119.1">10n</text>
<text x="167.7" y="117.3">C7</text>
<text x="167.7" y="119.1">100n</text>
<text x="249.8" y="118.4">X3</text>
<text x="175.3" y="122.1">U2</text>
<text x="175.3" y="124">MCP2551</text>
<text x="257.3" y="122.1">12V</text>
<text x="257.3" y="125.9">GND</text>
<text x="15.1" y="129.4">C13</text>
<text x="15.1" y="131.2">100n</text>
<text x="28.4" y="131.2">U4B</text>
<text x="149.3" y="127.8">R22</text>
<text x="157.6" y="127.8">10R</text>
<text x="257.3" y="129.6">CANH</text>
<text x="22.5" y="132.9">V+</text>
<text x="22.5" y="135.7">V-</text>
<text x="28.4" y="133.1">MCP6001</text>
<text x="257.3" y="133.3">CANL</text>
<text x="154.9" y="140.8">R23</text>
<text x="154.9" y="142.6">33k</text>
<text x="219" y="155.6">Rev</text>
<text x="224.6" y="155.6">Date</text>
<text x="235.8" y="155.6">Sign</text>
<text x="241.4" y="155.6">Release Notes</text>
<text x="58" y="161.2">TP2</text>
<text x="219" y="157.5">1.0</text>
<text x="219" y="159.4">1.1</text>
<text x="219" y="161.2">1.2</text>
<text x="224.6" y="157.5">26.09.2014</text>
<text x="224.6" y="159.4">01.10.2014</text>
<text x="224.6" y="161.2">02.10.2014</text>
<text x="235.8" y="157.5">scln</text>
<text x="235.8" y="159.4">scln</text>
<text x="235.8" y="161.2">scln</text>
<text x="241.4" y="157.5">Created for BA14_gelk_weltitob_kelleto1</text>
<text x="241.4" y="159.4">1nF/10nF for MCP2551, Voltage Devider AIN1/AIN2, R23 0R-&gt;33k</text>
<text x="241.4" y="161.2">Analog input filter added</text>
<text x="76.6" y="164.9">U3</text>
<text x="99" y="166">L1</text>
<text x="125.1" y="164.9">TP3</text>
<text x="219" y="163.1">1.3</text>
<text x="224.6" y="163.1">06.10.2014</text>
<text x="235.8" y="163.1">scln</text>
<text x="241.4" y="163.1">bypass for analog input filter added</text>
<text x="99" y="169.3">HC1-100-R</text>
<text x="111.1" y="172.1">R24</text>
<text x="111.1" y="174">105k</text>
<text x="50.4" y="179.6">C8</text>
<text x="61.6" y="179.6">C9</text>
<text x="111.1" y="176.1">1%</text>
<text x="121.2" y="179.6">C10</text>
<text x="239.5" y="175.2">Zurich University of Applied Sciences</text>
<text x="239.5" y="177">InES - Institute of Embedded Systems</text>
<text x="239.5" y="178.9">PO Box 805</text>
<text x="50.4" y="181.5">10u</text>
<text x="50.6" y="183.5">16V</text>
<text x="61.6" y="181.5">100n</text>
<text x="76.6" y="185.4">TPS560200</text>
<text x="111.1" y="183.4">R25</text>
<text x="111.1" y="185.2">20k</text>
<text x="121.2" y="181.5">22u</text>
<text x="121.4" y="183.5">10V</text>
<text x="239.5" y="180.7">8401 Winterthur</text>
<text x="239.5" y="182.6">Switzerland</text>
<text x="111.1" y="187.2">1%</text>
<text x="219" y="191.1">Title</text>
<text x="239.5" y="186.3">This document iis property of InES - Institute of Embedded Systems</text>
<text x="239.5" y="188.2">No copying or distribution without prior written permission of InES</text>
<text x="239.5" y="186.3">This document s property of InES - Institute of Embedded Systems</text>
<text x="219" y="196.7">Size</text>
<text x="224.9" y="196.7">Document Number</text>
<text x="282" y="196.7">Revision</text>
<text x="219" y="204">File: D:\Altium Designer\welo_BA_board\Altium\Documents\LPC4088_Extension.SchDoc</text>
<text x="219" y="202.1">Sheet</text>
<text x="224.6" y="202.1">1 of</text>
<text x="229.3" y="202.1">1</text>
<text x="233.9" y="202.1">Print date: 07.10.2014</text>
<text x="252.6" y="202.1">Drawn by: SCLN</text>
</g>
<g font-size="1.7">
<text x="103.1" y="42.2">1</text>
<text x="103.1" y="44">2</text>
<text x="103.1" y="45.9">3</text>
<text x="103.1" y="47.7">4</text>
<text x="105.5" y="43.1">GND</text>
<text x="105.5" y="45">VIN(4.5-5.5V)</text>
<text x="105.5" y="46.8">VBAT</text>
<text x="171.7" y="45">VOUT(4.5-5.5V)</text>
<text x="174.6" y="43.1">VOUT(3.3V)</text>
<text x="180.7" y="46.8">P42</text>
<text x="185.2" y="47.7">41</text>
<text x="185.2" y="45.9">42</text>
<text x="185.2" y="44">43</text>
<text x="185.2" y="42.2">44</text>
<text x="103.1" y="49.6">5</text>
<text x="103.1" y="51.5">6</text>
<text x="103.1" y="53.3">7</text>
<text x="105.5" y="48.7">RESET-IN</text>
<text x="105.5" y="50.5">P5</text>
<text x="105.5" y="52.4">P6</text>
<text x="180.7" y="52.4">P39</text>
<text x="180.7" y="50.5">P40</text>
<text x="180.7" y="48.7">P41</text>
<text x="185.2" y="53.3">38</text>
<text x="185.2" y="51.5">39</text>
<text x="185.2" y="49.6">40</text>
<text x="28.8" y="57">1</text>
<text x="28.8" y="58.9">2</text>
<text x="102.2" y="58.9">10</text>
<text x="103.1" y="55.2">8</text>
<text x="103.1" y="57">9</text>
<text x="105.5" y="54.3">P7</text>
<text x="105.5" y="56.1">P8</text>
<text x="105.5" y="58">P9</text>
<text x="105.5" y="59.8">P10</text>
<text x="177.1" y="58">USB-DM</text>
<text x="177.4" y="59.8">USB-DP</text>
<text x="180.7" y="56.1">P37</text>
<text x="180.7" y="54.3">P38</text>
<text x="185.2" y="57">36</text>
<text x="185.2" y="58.9">35</text>
<text x="185.2" y="55.2">37</text>
<text x="28.8" y="60.8">3</text>
<text x="28.8" y="62.6">4</text>
<text x="28.8" y="64.5">5</text>
<text x="102.2" y="60.8">11</text>
<text x="102.2" y="62.6">12</text>
<text x="102.2" y="64.5">13</text>
<text x="105.5" y="61.7">P11</text>
<text x="105.5" y="63.5">P12</text>
<text x="105.5" y="65.4">P13</text>
<text x="180.7" y="65.4">P32</text>
<text x="180.7" y="63.5">P33</text>
<text x="180.7" y="61.7">P34</text>
<text x="185.2" y="64.5">32</text>
<text x="185.2" y="62.6">33</text>
<text x="185.2" y="60.8">34</text>
<text x="28.8" y="66.3">6</text>
<text x="28.8" y="68.2">7</text>
<text x="28.8" y="70.1">8</text>
<text x="28.8" y="71.9">9</text>
<text x="102.2" y="66.3">14</text>
<text x="102.2" y="68.2">15</text>
<text x="102.2" y="70.1">16</text>
<text x="102.2" y="71.9">17</text>
<text x="105.5" y="67.3">P14</text>
<text x="105.5" y="69.1">P15-AIN0</text>
<text x="105.5" y="71">P16-AIN1</text>
<text x="180.7" y="71">P29</text>
<text x="180.7" y="69.1">P30</text>
<text x="180.7" y="67.3">P31</text>
<text x="185.2" y="71.9">28</text>
<text x="185.2" y="70.1">29</text>
<text x="185.2" y="68.2">30</text>
<text x="185.2" y="66.3">31</text>
<text x="265" y="66.3">5</text>
<text x="265" y="68.2">6</text>
<text x="265" y="70.1">8</text>
<text x="267.5" y="67.3">VCC</text>
<text x="267.5" y="69.1">CLK</text>
<text x="267.5" y="71">CMD</text>
<text x="28.8" y="73.8">10</text>
<text x="102.2" y="73.8">18</text>
<text x="102.2" y="75.6">19</text>
<text x="102.2" y="77.5">20</text>
<text x="105.5" y="72.8">P17-AIN2</text>
<text x="105.5" y="74.7">P18-AIN3</text>
<text x="105.5" y="76.6">P19-AIN4</text>
<text x="180.7" y="76.6">P26</text>
<text x="180.7" y="74.7">P27</text>
<text x="180.7" y="72.8">P28</text>
<text x="185.2" y="77.5">25</text>
<text x="185.2" y="75.6">26</text>
<text x="185.2" y="73.8">27</text>
<text x="264.1" y="77.5">10</text>
<text x="265" y="75.6">2</text>
<text x="265" y="73.8">3</text>
<text x="267.5" y="76.6">D1</text>
<text x="267.5" y="74.7">D0</text>
<text x="102.2" y="79.3">21</text>
<text x="102.2" y="81.2">22</text>
<text x="105.5" y="80.3">VSSA</text>
<text x="105.5" y="82.1">GND</text>
<text x="105.5" y="78.4">P20-AIN5</text>
<text x="180.7" y="78.4">P25</text>
<text x="180.7" y="80.3">P24</text>
<text x="180.7" y="82.1">P23</text>
<text x="185.2" y="79.3">24</text>
<text x="185.2" y="81.2">23</text>
<text x="265" y="83.1">1</text>
<text x="265" y="81.2">7</text>
<text x="265" y="79.3">9</text>
<text x="267.5" y="84">WP</text>
<text x="267.5" y="82.1">CD</text>
<text x="267.5" y="80.3">D3</text>
<text x="267.5" y="78.4">D2</text>
<text x="265" y="84.9">4</text>
<text x="267.5" y="85.9">GND</text>
<text x="56.6" y="107.2">3</text>
<text x="56.6" y="110.9">4</text>
<text x="66.1" y="109.1">1</text>
<text x="173.1" y="125.6" transform="rotate(-90 173.1 125.6)">3</text>
<text x="248.3" y="120.2">1</text>
<text x="248.3" y="122.1">2</text>
<text x="248.3" y="124">3</text>
<text x="248.3" y="125.9">4</text>
<text x="24.2" y="130.9" transform="rotate(-90 24.2 130.9)">5</text>
<text x="164.5" y="127.8">1</text>
<text x="164.5" y="129.6">4</text>
<text x="164.5" y="131.5">8</text>
<text x="166.9" y="128.7">TXD</text>
<text x="166.9" y="130.5">RXD</text>
<text x="174" y="130.6" transform="rotate(-90 174 130.6)">VDD</text>
<text x="175.2" y="128.7">CANH</text>
<text x="181.5" y="131.5">6</text>
<text x="181.5" y="127.8">7</text>
<text x="248.3" y="127.8">5</text>
<text x="248.3" y="129.6">6</text>
<text x="248.3" y="131.5">7</text>
<text x="24.2" y="137.4" transform="rotate(-90 24.2 137.4)">2</text>
<text x="164.5" y="135.2">5</text>
<text x="166.9" y="136.1">VREF</text>
<text x="166.9" y="132.4">RS</text>
<text x="175.6" y="132.4">CANL</text>
<text x="248.3" y="133.3">8</text>
<text x="173.1" y="142.5" transform="rotate(-90 173.1 142.5)">2</text>
<text x="174" y="140.2" transform="rotate(-90 174 140.2)">VSS</text>
<text x="75.2" y="166.8">4</text>
<text x="77.6" y="167.7">VIN</text>
<text x="88.3" y="167.7">PH</text>
<text x="92.1" y="166.8">3</text>
<text x="75.2" y="174.2">1</text>
<text x="77.6" y="175.2">EN</text>
<text x="83.9" y="175.2">VSENSE</text>
<text x="92.1" y="174.2">5</text>
<text x="86.9" y="182.6">GND</text>
<text x="92.1" y="181.7">2</text>
</g>
<g font-size="1.7" fill="#f00">
<text x="106.1" y="124">CAN_serial</text>
<text x="231.6" y="124">CAN_bus</text>
<text x="109.9" y="126.4">i</text>
<text x="234.7" y="126.4">i</text>
<text x="106.1" y="135.1">CAN_serial</text>
<text x="109.9" y="132.7">i</text>
<text x="231.6" y="137">CAN_bus</text>
<text x="234.7" y="134.6">i</text>
</g>
<g font-size="1.4" fill="#000080">
<text x="56.9" y="71.5">1</text>
<text x="58.4" y="71.5">2</text>
<text x="56.9" y="80.8">1</text>
<text x="58.4" y="80.8">2</text>
<text x="219.8" y="84.5">1</text>
<text x="221.3" y="84.5">2</text>
<text x="219.8" y="91.9">1</text>
<text x="221.3" y="91.9">2</text>
</g>
</svg>
